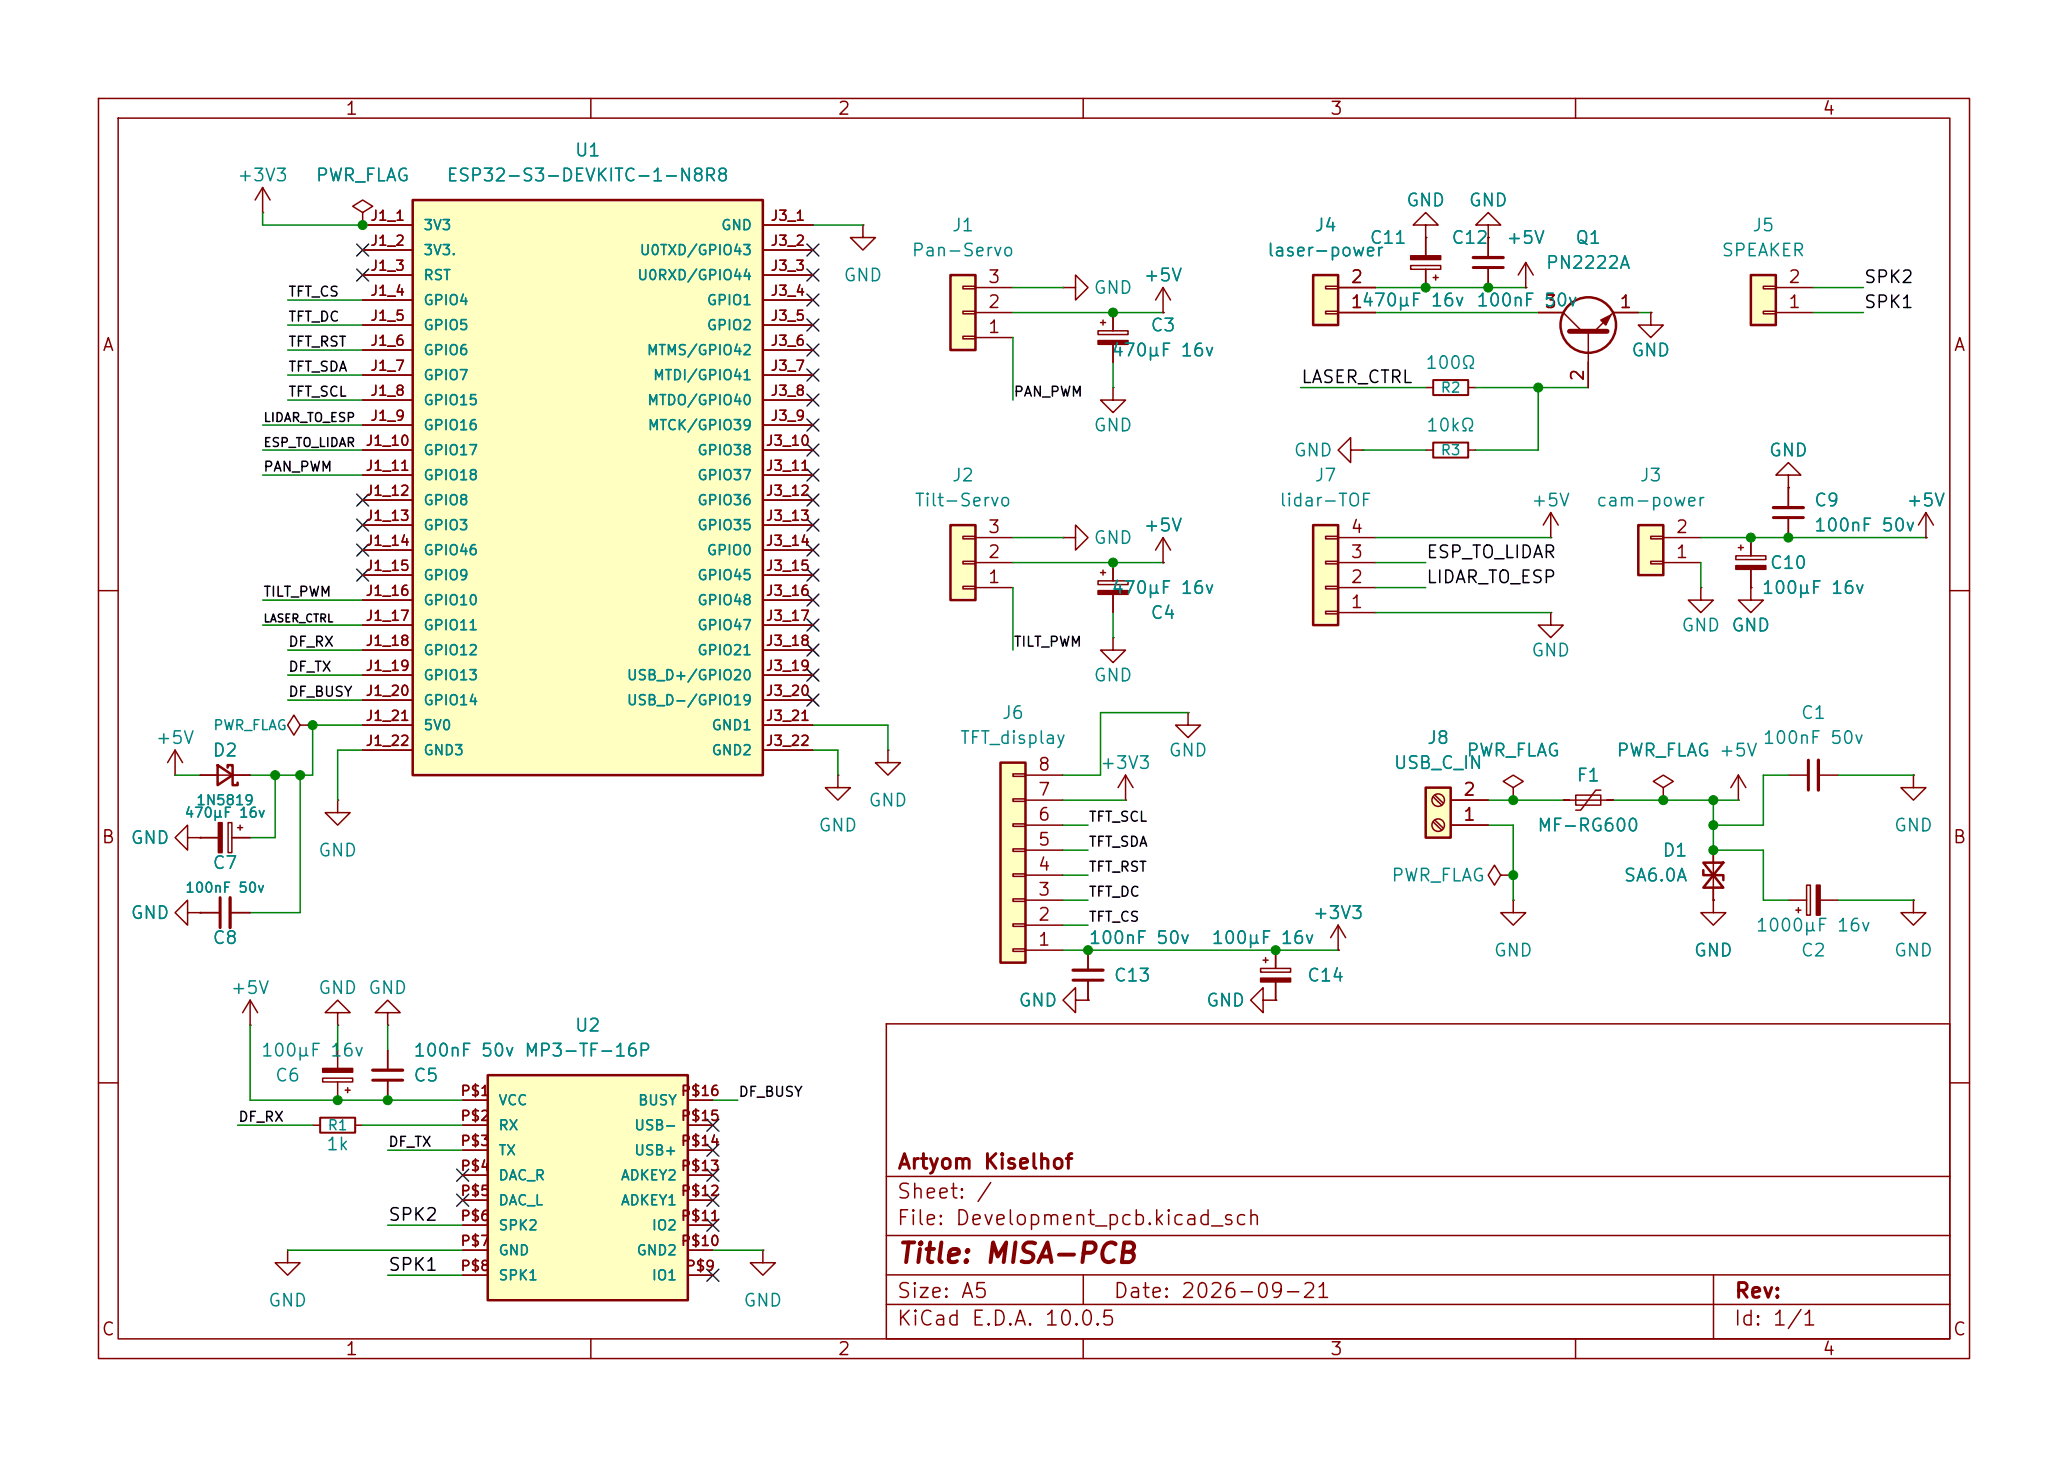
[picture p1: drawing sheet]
<svg xmlns="http://www.w3.org/2000/svg" width="210mm" height="148mm" viewBox="0 0 210 148" stroke-linecap="round" stroke-linejoin="round" font-family="sans-serif">
<g fill="none" stroke="#840000" stroke-width=".15">
<path d="M10 10h190v128h-190zM12 12h186v124h-186zM60 10v2M110 10v2M160 10v2M10 60h2M198 60h2M10 110h2M90 104h108v32h-108zM90 119.5h108M198 110h2M60 136v2"/>
<path d="M90 132.5h108M90 129.5h108M90 125.5h108M110 136v2M110 129.5v3M160 136v2M174 129.5v6.5"/>
</g>
<path d="M41.9 20.3h35.6v58.4h-35.6z" fill="#ffffc2"/>
<path d="M41.9 20.3h35.6v58.4h-35.6z" fill="none" stroke="#840000" stroke-width=".25"/>
<g fill="none" stroke="#840000" stroke-width=".15">
<path d="M36.8 25.4h5.1M36.8 27.9h5.1M36.8 30.5h5.1M36.8 33h5.1M36.8 35.6h5.1M36.8 38.1h5.1M36.8 22.9h5.1M77.5 25.4h5M77.5 27.9h5M77.5 30.5h5M77.5 33h5M77.5 35.6h5"/>
<path d="M77.5 38.1h5M77.5 22.9h5M36.8 40.6h5.1M36.8 43.2h5.1M36.8 45.7h5.1M36.8 48.3h5.1M36.8 50.8h5.1M36.8 53.3h5.1M36.8 55.9h5.1M36.8 58.4h5.1M77.5 40.6h5M77.5 43.2h5"/>
<path d="M77.5 45.7h5M77.5 48.3h5M77.5 50.8h5M77.5 53.3h5M77.5 55.9h5M77.5 58.4h5M172.7 59.7v1.3h1.3l-1.3 1.2-1.3-1.2h1.3M172.7 59.7h.1M36.8 61h5.1M36.8 63.5h5.1M36.8 66h5.1M36.8 68.6h5.1"/>
<path d="M36.8 71.1h5.1M36.8 73.7h5.1M36.8 76.2h5.1M77.5 61h5M77.5 63.5h5M77.5 66h5M77.5 68.6h5M77.5 71.1h5M77.5 73.7h5M77.5 76.2h5"/>
</g>
<path d="M166.4 53.3h2.5v5.1h-2.5z" fill="#ffffc2"/>
<path d="M166.4 53.3h2.5v5.1h-2.5z" fill="none" stroke="#840000" stroke-width=".25"/>
<path d="M167.6 57h1.3v.3h-1.3zM167.6 54.5h1.3v.2h-1.3zM168.9 57.2h3.8M168.9 54.6h3.8" fill="none" stroke="#840000" stroke-width=".15"/>
<path d="M133.3 53.3h2.6v10.2h-2.6z" fill="#ffffc2"/>
<path d="M133.3 53.3h2.6v10.2h-2.6z" fill="none" stroke="#840000" stroke-width=".25"/>
<g fill="none" stroke="#840000" stroke-width=".15">
<path d="M143.3 27h3v.4h-3zM144.8 24.1v1.9M144.8 27.4v1.8M145.5 28.2h.5M145.8 27.9v.5M134.6 59.6h1.3v.2h-1.3zM134.6 57h1.3v.3h-1.3zM134.6 54.5h1.3v.2h-1.3zM135.9 59.7h3.8M135.9 57.2h3.8M135.9 54.6h3.8M176.3 56.5h3v.3h-3z"/>
<path d="M176.5 55.6h.5M176.8 55.4v.5M177.8 54.6v1.9M177.8 57.8v1.9M181.6 49.5v2.1M181.6 52.6v2M195.6 54.6h.1M195.6 52.1l-.8 1.2M195.6 52.1l.7 1.2M195.6 52.1v2.5M134.6 62.1h1.3v.3h-1.3zM135.9 62.2h3.8"/>
<path d="M135.9 96.5h.1M135.9 94l-.8 1.3M135.9 94l.8 1.3M135.9 94v2.5M152.4 88.9l-.6-1-.7 1 .7 1 .6-1h1.3M153.7 88.9h.1M153.7 80l1-.6-1-.7-1 .7 1 .6v1.3M153.7 81.3h.1M181.6 91.4h1.9M182.4 92.5h.5M182.6 92.2v.5M183.5 89.9h.3v3.1h-.3z"/>
<path d="M184.8 91.4h1.9M194.3 91.4v1.3h1.3l-1.3 1.3-1.3-1.3h1.3M194.3 91.4h.1"/>
</g>
<g fill="#840000" stroke="#840000" stroke-width=".15">
<path d="M143.3 26h3v.4h-3z"/>
<path d="M176.3 57.5h3v.3h-3z"/>
<path d="M184.5 89.9h.3v3.1h-.3z"/>
</g>
<path d="M180.1 52.6h3" fill="none" stroke="#840000" stroke-width=".3"/>
<path d="M180.1 51.6h3" fill="none" stroke="#840000" stroke-width=".33"/>
<path d="M144.8 80h2.5v5.1h-2.5z" fill="#ffffc2"/>
<path d="M144.8 80h2.5v5.1h-2.5zM173 87.6l2 2.6h-2l2-2.6zM173 88.4v.5h2v.5" fill="none" stroke="#840000" stroke-width=".25"/>
<g fill="none" stroke="#840000" stroke-width=".15">
<path d="M157.5 54.6h.1M157.5 52.1l-.8 1.2M157.5 52.1l.7 1.2M157.5 52.1v2.5M157.5 62.2v1.3h1.2l-1.2 1.3-1.3-1.3h1.3M157.5 62.2h.1M176.5 78.7l-.7 1.3M176.5 78.7l.8 1.3M176.5 78.7v2.6M181.6 78.7h2M184.7 78.7h2M194.3 78.7v1.3h1.3l-1.3 1.3-1.3-1.3h1.3"/>
<path d="M194.3 78.7h.1M145.5 83.5l.9 .8M145.5 80.9l.9 .9M145.7 83.3l.9 .9M145.7 80.8l.9 .8M147.3 83.8h3.8M147.3 81.3h3.8M153.7 91.4v1.3h1.2l-1.2 1.3-1.3-1.3h1.3M153.7 91.4h.1M168.9 80l1-.6-1-.7-1 .7 1 .6v1.3M168.9 81.3h.1M174 91.4v1.3h1.3l-1.3 1.3-1.3-1.3h1.3"/>
<path d="M174 91.4h.1M174 86.4v5M176.5 81.3h.1M25.4 104.1h.1M25.4 101.6l-.8 1.3M25.4 101.6l.8 1.3M25.4 101.6v2.5M31.7 114.3h.8M32.8 109.5h3v.4h-3zM34.3 102.9h1.3l-1.3-1.3-1.3 1.3h1.3v1.2M34.3 104.1h.1M34.3 106.7v1.8"/>
<path d="M34.3 109.9v1.9M35.1 110.7h.5M35.3 110.5v.5M36.1 114.3h.7M77.5 127v1.3h1.2l-1.2 1.2-1.3-1.2h1.3M77.5 127h.1"/>
<circle cx="146" cy="81.3" r=".63"/>
<circle cx="146" cy="83.8" r=".63"/>
</g>
<path d="M32.5 113.5h3.6v1.6h-3.6z" fill="none" stroke="#840000" stroke-width=".2"/>
<path d="M183.6 77.2v3.1" fill="none" stroke="#840000" stroke-width=".3"/>
<path d="M184.7 77.2v3.1" fill="none" stroke="#840000" stroke-width=".33"/>
<path d="M32.8 108.5h3v.4h-3z" fill="#840000" stroke="#840000" stroke-width=".15"/>
<path d="M101.6 77.5h2.5v20.3h-2.5z" fill="#ffffc2"/>
<path d="M101.6 77.5h2.5v20.3h-2.5z" fill="none" stroke="#840000" stroke-width=".25"/>
<g fill="none" stroke="#840000" stroke-width=".15">
<path d="M102.9 78.6h1.2v.3h-1.2zM104.1 78.7h3.8M102.9 96.4h1.2v.2h-1.2zM102.9 93.9h1.2v.2h-1.2zM102.9 91.3h1.2v.3h-1.2zM102.9 88.8h1.2v.2h-1.2zM102.9 86.2h1.2v.3h-1.2zM102.9 83.7h1.2v.2h-1.2zM102.9 81.2h1.2v.2h-1.2zM104.1 96.5h3.8M104.1 94h3.8M104.1 91.4h3.8"/>
<path d="M104.1 88.9h3.8M104.1 86.4h3.8M104.1 83.8h3.8M104.1 81.3h3.8M110.5 96.5v2.1M110.5 99.6v2M128 98.4h3.1v.4h-3.1zM128.3 97.5h.5M128.5 97.3v.5M129.5 96.5v1.9M129.5 99.7v1.9M39.4 102.9h1.2l-1.2-1.3-1.3 1.3h1.3v1.2"/>
<path d="M39.4 104.1h.1M39.4 106.7v2M39.4 109.7v2.1M109.2 101.6v1.3l-1.3-1.3 1.3-1.3v1.3h1.3M110.5 101.6h.1M128.3 101.6v1.3l-1.3-1.3 1.3-1.3v1.3h1.2M129.5 101.6h.1M29.2 127v1.3h1.3l-1.3 1.2-1.3-1.2h1.3M29.2 127h.1"/>
</g>
<path d="M109 99.6h3M37.8 109.7h3.1" fill="none" stroke="#840000" stroke-width=".3"/>
<path d="M109 98.6h3M37.8 108.7h3.1" fill="none" stroke="#840000" stroke-width=".33"/>
<path d="M128 99.4h3.1v.3h-3.1z" fill="#840000" stroke="#840000" stroke-width=".15"/>
<path d="M49.5 109.2h20.3v22.9h-20.3z" fill="#ffffc2"/>
<path d="M22.1 77.7l1.5 1-1.5 1.1zM23.1 78v-.3h.5v2.1h.5v-.3M49.5 109.2h20.3v22.9h-20.3z" fill="none" stroke="#840000" stroke-width=".25"/>
<g fill="none" stroke="#840000" stroke-width=".15">
<path d="M17.8 78.7h.1M17.8 76.2l-.8 1.3M17.8 76.2l.7 1.3M17.8 76.2v2.5M20.3 78.7h5.1M30.5 73.7l-.7-1.1-.6 1.1 .6 1 .7-1h1.2M31.7 73.7h.1M85.1 78.7v1.3h1.3l-1.3 1.3-1.3-1.3h1.3M85.1 78.7h.1M90.2 76.2v1.3h1.2l-1.2 1.2-1.3-1.2h1.3M90.2 76.2h.1M114.3 78.7l.8 1.3"/>
<path d="M114.3 78.7l-.8 1.3M114.3 78.7v2.6M120.6 72.4v1.3h-1.2l1.2 1.2 1.3-1.2h-1.3M120.6 72.4h.1M19 85.1v-1.3l-1.2 1.3 1.2 1.3v-1.3h1.3M19 92.7v-1.3l-1.2 1.3 1.2 1.3v-1.3h1.3M20.3 85.1h.1M20.3 92.7h.1M20.3 92.7h2.1M20.3 85.1h1.9M23.2 83.6h.3v3h-.3zM23.4 92.7h2"/>
<path d="M23.5 85.1h1.9M24.1 84.1h.5M24.4 83.8v.5M34.3 81.3v1.3h1.3l-1.3 1.2-1.3-1.2h1.3M34.3 81.3h.1M114.3 81.3h.1M47 114.3h2.5M47 116.8h2.5M47 119.4h2.5M47 111.8h2.5M69.8 114.3h2.6M69.8 116.8h2.6"/>
<path d="M69.8 119.4h2.6M69.8 111.8h2.6M47 121.9h2.5M47 124.5h2.5M47 129.5h2.5M47 127h2.5M69.8 121.9h2.6M69.8 124.5h2.6M69.8 129.5h2.6M69.8 127h2.6"/>
</g>
<path d="M22.4 91.2v3" fill="none" stroke="#840000" stroke-width=".3"/>
<path d="M23.4 91.2v3" fill="none" stroke="#840000" stroke-width=".33"/>
<path d="M22.2 83.6h.4v3h-.4z" fill="#840000" stroke="#840000" stroke-width=".15"/>
<path d="M96.5 27.9h2.6v7.7h-2.6z" fill="#ffffc2"/>
<path d="M96.5 27.9h2.6v7.7h-2.6z" fill="none" stroke="#840000" stroke-width=".25"/>
<g fill="none" stroke="#840000" stroke-width=".15">
<path d="M26.7 19.1l-.8 1.2M26.7 19.1l.7 1.2M26.7 19.1v2.5M26.7 21.6h.1M36.8 21.6l1-.6-1-.7-1 .7 1 .6v1.3M36.8 22.9h.1M97.8 34.2h1.3v.2h-1.3zM97.8 31.6h1.3v.3h-1.3zM97.8 29.1h1.3v.2h-1.3zM99.1 34.3h3.8M99.1 31.8h3.8M99.1 29.2h3.8"/>
<path d="M107.9 29.2h1.3v-1.3l1.3 1.3-1.3 1.3v-1.3M107.9 29.2h.1M113 39.4v1.2h1.3l-1.3 1.3-1.2-1.3h1.2M113 39.4h.1M144.8 22.9h1.2l-1.2-1.3-1.3 1.3h1.3v1.2M144.8 24.1h.1M151.1 22.9h1.3l-1.3-1.3-1.2 1.3h1.2v1.2M151.1 24.1h.1M151.1 24.1v2.1M151.1 27.2v2M154.9 29.2h.1M154.9 26.7l-.7 1.2"/>
<path d="M154.9 26.7l.8 1.2M154.9 26.7v2.5M107.9 54.6h1.3v-1.3l1.3 1.3-1.3 1.3v-1.3M107.9 54.6h.1M177.8 59.7v1.3h1.3l-1.3 1.2-1.3-1.2h1.3M177.8 59.7h.1M181.6 48.3h1.3l-1.3-1.3-1.3 1.3h1.3v1.2M181.6 49.5h.1M158.7 81.3h5.1M160 80.8h2.6v1h-2.6zM162.6 80.3h-.5l-1.6 2h-.5"/>
</g>
<path d="M149.6 27.2h3.1" fill="none" stroke="#840000" stroke-width=".3"/>
<path d="M149.6 26.2h3.1" fill="none" stroke="#840000" stroke-width=".33"/>
<path d="M177.8 27.9h2.5v5.1h-2.5z" fill="#ffffc2"/>
<g fill="none" stroke="#840000" stroke-width=".25">
<path d="M177.8 27.9h2.5v5.1h-2.5z"/>
<circle cx="161.3" cy="33" r="2.82"/>
</g>
<path d="M87.6 22.9v1.2h1.3l-1.3 1.3-1.2-1.3h1.2M87.6 22.9h.1M156.2 31.8h2.5l2 1.9M161.3 33.7v5.7M166.4 31.8h-2.6l-1.9 1.9M167.6 31.8v1.2h1.3l-1.3 1.3-1.2-1.3h1.2M167.6 31.8h.1M179.1 31.6h1.2v.3h-1.2zM179.1 29.1h1.2v.2h-1.2zM180.3 31.8h3.8M180.3 29.2h3.8" fill="none" stroke="#840000" stroke-width=".15"/>
<path d="M159.4 33.7h3.8" fill="none" stroke="#840000" stroke-width=".51"/>
<path d="M162.6 32.5l1-.5-.5 1z" fill="#840000" stroke="#840000" stroke-width=".15"/>
<path d="M96.5 53.3h2.6v7.7h-2.6z" fill="#ffffc2"/>
<path d="M96.5 53.3h2.6v7.7h-2.6z" fill="none" stroke="#840000" stroke-width=".25"/>
<g fill="none" stroke="#840000" stroke-width=".15">
<path d="M111.5 33.6h3.1v.4h-3.1zM111.8 32.8h.5M112 32.5v.5M113 31.8v1.8M113 35v1.8M118.1 31.8h.1M118.1 29.2v2.6M118.1 29.2l-.8 1.3M118.1 29.2l.8 1.3M97.8 59.6h1.3v.2h-1.3zM97.8 57h1.3v.3h-1.3zM97.8 54.5h1.3v.2h-1.3z"/>
<path d="M99.1 59.7h3.8M99.1 57.2h3.8M99.1 54.6h3.8M111.5 59h3.1v.4h-3.1zM111.8 58.2h.5M112 57.9v.5M113 57.2v1.8M118.1 57.2h.1M118.1 54.6l-.8 1.3M118.1 54.6l.8 1.3M118.1 54.6v2.6M113 60.4v1.8"/>
</g>
<g fill="#840000" stroke="#840000" stroke-width=".15">
<path d="M111.5 34.6h3.1v.4h-3.1z"/>
<path d="M111.5 60h3.1v.4h-3.1z"/>
</g>
<path d="M133.3 27.9h2.6v5.1h-2.6z" fill="#ffffc2"/>
<path d="M133.3 27.9h2.6v5.1h-2.6z" fill="none" stroke="#840000" stroke-width=".25"/>
<g fill="none" stroke="#840000" stroke-width=".15">
<path d="M36.8 22.9h.1M36.8 25.4h5.1M36.8 27.9h5.1M36.8 30.5h5.1M36.8 33h5.1M36.8 35.6h5.1M36.8 38.1h5.1M36.8 22.9h5.1M77.5 25.4h5M77.5 27.9h5M77.5 30.5h5M77.5 33h5"/>
<path d="M77.5 35.6h5M77.5 38.1h5M77.5 22.9h5M113 31.8v1.8M113 35v1.8M118.1 31.8h.1M134.6 31.6h1.3v.3h-1.3zM134.6 29.1h1.3v.2h-1.3zM135.9 31.8h3.8M135.9 29.2h3.8M144.8 24.1h.1M144.8 39.4h.7"/>
<path d="M144.8 24.1v1.9M144.8 27.4v1.8M149.1 39.4h.8M151.1 24.1h.1M151.1 24.1v2.1M151.1 27.2v2M154.9 29.2h.1M156.2 31.8h2.5M161.3 36.8v2.6M163.8 31.8h2.6M167.6 31.8h.1M36.8 45.7h5.1"/>
<path d="M36.8 40.6h5.1M36.8 43.2h5.1M36.8 48.3h5.1M36.8 50.8h5.1M36.8 53.3h5.1M36.8 55.9h5.1M36.8 58.4h5.1M77.5 45.7h5M77.5 40.6h5M77.5 43.2h5M77.5 48.3h5M77.5 50.8h5"/>
<path d="M77.5 53.3h5M77.5 55.9h5M77.5 58.4h5M113 57.2v1.8M118.1 57.2h.1M137.2 45.7v1.3l-1.3-1.3 1.3-1.2v1.2h1.2M138.4 45.7h.1M144.8 45.7h.7M149.1 45.7h.8M177.8 59.7h.1M177.8 54.6v1.9M177.8 57.8v1.9"/>
<path d="M181.6 49.5h.1M181.6 49.5v2.1M181.6 52.6v2M195.6 54.6h.1M20.3 78.7h1.8M23.6 78.7h1.8M36.8 61h5.1M36.8 63.5h5.1M36.8 66h5.1M36.8 68.6h5.1M36.8 71.1h5.1M36.8 73.7h5.1"/>
<path d="M36.8 76.2h5.1M77.5 61h5M77.5 63.5h5M77.5 66h5M77.5 68.6h5M77.5 71.1h5M77.5 73.7h5M77.5 76.2h5M113 64.8v1.2h1.3l-1.3 1.3-1.2-1.3h1.2M113 64.8h.1M113 60.4v1.8M20.3 92.7h.1"/>
<path d="M20.3 85.1h.1M20.3 85.1h1.9M20.3 92.7h2.1M23.4 92.7h2M23.5 85.1h1.9M110.5 96.5v2.1M110.5 99.6v2M129.5 96.5v1.9M129.5 99.7v1.9M135.9 96.5h.1M147.3 83.8h3.8M147.3 81.3h3.8"/>
<path d="M153.7 81.3h.1M158.7 81.3h.7M163.2 81.3h.6M168.9 81.3h.1M174 91.4h.1M174 86.4v1.2M174 90.2v1.2M39.4 106.7v2M39.4 109.7v2.1M47 114.3h2.5M47 116.8h2.5M47 119.4h2.5"/>
<path d="M47 111.8h2.5M69.8 114.3h2.6M69.8 116.8h2.6M69.8 119.4h2.6M69.8 111.8h2.6M110.5 101.6h.1M129.5 101.6h.1M47 121.9h2.5M47 124.5h2.5M47 129.5h2.5M47 127h2.5M69.8 121.9h2.6"/>
<path d="M69.8 124.5h2.6M69.8 129.5h2.6M69.8 127h2.6"/>
</g>
<path d="M145.5 38.6h3.6v1.5h-3.6zM145.5 45h3.6v1.5h-3.6z" fill="none" stroke="#840000" stroke-width=".2"/>
<g fill="none" stroke="#008400" stroke-width=".15">
<path d="M26.7 21.6v1.3h10.1M29.2 30.5h7.6M29.2 35.6h7.6M29.2 33h7.6M29.2 38.1h7.6M82.5 22.9h5.1M102.9 34.3v6.3M102.9 31.8h15.2M102.9 29.2h5M113 36.8v2.6M132.1 39.4h12.7M139.7 31.8h16.5"/>
<path d="M139.7 29.2h15.2M149.9 39.4h11.4M156.2 39.4v6.3h-6.3M166.4 31.8h1.2M184.1 31.8h5.1M184.1 29.2h5.1M26.7 48.3h10.1M26.7 43.2h10.1M26.7 45.7h10.1M29.2 40.6h7.6M102.9 54.6h5M102.9 57.2h15.2"/>
<path d="M102.9 59.7v6.3M138.4 45.7h6.4M139.7 54.6h17.8M139.7 57.2h5.1M139.7 59.7h5.1M172.7 57.2v2.5M172.7 54.6h22.9M17.8 78.7h2.5M26.7 63.5h10.1M26.7 61h10.1M27.9 78.7v6.4h-2.5M29.2 66h7.6"/>
<path d="M29.2 71.1h7.6M29.2 68.6h7.6M30.5 78.7v14h-5.1M36.8 73.7h-5.1v5h-6.3M36.8 76.2h-2.5v5.1M82.5 73.7h7.7v2.5M82.5 76.2h2.6v2.5M113 62.2v2.6M120.6 72.4h-8.8v6.3h-3.9M139.7 62.2h17.8M181.6 78.7h-2.5v5.1h-5.1M186.7 78.7h7.6"/>
<path d="M107.9 81.3h6.4M107.9 91.4h2.6M107.9 83.8h2.6M107.9 86.4h2.6M107.9 88.9h2.6M107.9 96.5h28M107.9 94h2.6M151.1 83.8h2.6v7.6M151.1 81.3h7.6M163.8 81.3h12.7M174 81.3v5.1h5.1v5h2.5M186.7 91.4h7.6"/>
<path d="M24.1 114.3h7.6M25.4 104.1v7.7h21.6M34.3 104.1v2.6M36.8 114.3h10.2M39.4 116.8h7.6M39.4 104.1v2.6M72.4 111.8h2.5M29.2 127h17.8M39.4 129.5h7.6M39.4 124.5h7.6M72.4 127h5.1"/>
</g>
<g fill="none" stroke="#000084" stroke-width=".15">
<path d="M36.2 24.8l1.2 1.2M36.2 27.3l1.2 1.2M37.4 24.8l-1.2 1.2M37.4 27.3l-1.2 1.2M81.9 24.8l1.3 1.2M81.9 35l1.3 1.2M81.9 27.3l1.3 1.2M81.9 29.9l1.3 1.2M81.9 37.5l1.3 1.2M81.9 32.4l1.3 1.2M83.2 24.8l-1.3 1.2M83.2 35l-1.3 1.2"/>
<path d="M83.2 27.3l-1.3 1.2M83.2 29.9l-1.3 1.2M83.2 37.5l-1.3 1.2M83.2 32.4l-1.3 1.2M36.2 50.2l1.2 1.2M36.2 55.3l1.2 1.2M36.2 57.8l1.2 1.2M36.2 52.7l1.2 1.2M37.4 50.2l-1.2 1.2M37.4 55.3l-1.2 1.2M37.4 57.8l-1.2 1.2M37.4 52.7l-1.2 1.2"/>
<path d="M81.9 57.8l1.3 1.2M81.9 40l1.3 1.2M81.9 42.6l1.3 1.2M81.9 50.2l1.3 1.2M81.9 52.7l1.3 1.2M81.9 55.3l1.3 1.2M81.9 45.1l1.3 1.2M81.9 47.7l1.3 1.2M83.2 57.8l-1.3 1.2M83.2 40l-1.3 1.2M83.2 42.6l-1.3 1.2M83.2 50.2l-1.3 1.2"/>
<path d="M83.2 52.7l-1.3 1.2M83.2 55.3l-1.3 1.2M83.2 45.1l-1.3 1.2M83.2 47.7l-1.3 1.2M81.9 62.9l1.3 1.2M81.9 60.4l1.3 1.2M81.9 68l1.3 1.2M81.9 70.5l1.3 1.2M81.9 65.4l1.3 1.2M83.2 62.9l-1.3 1.2M83.2 60.4l-1.3 1.2M83.2 68l-1.3 1.2"/>
<path d="M83.2 70.5l-1.3 1.2M83.2 65.4l-1.3 1.2M46.4 118.8l1.2 1.2M47.6 118.8l-1.2 1.2M71.8 118.8l1.2 1.2M71.8 113.7l1.2 1.2M71.8 116.2l1.2 1.2M73 118.8l-1.2 1.2M73 113.7l-1.2 1.2M73 116.2l-1.2 1.2M46.4 121.3l1.2 1.2M47.6 121.3l-1.2 1.2"/>
<path d="M71.8 121.3l1.2 1.2M71.8 123.9l1.2 1.2M71.8 128.9l1.2 1.2M73 121.3l-1.2 1.2M73 123.9l-1.2 1.2M73 128.9l-1.2 1.2"/>
</g>
<g fill="#008400" stroke="#008400" stroke-width=".1">
<circle cx="181.6" cy="54.6" r=".46"/>
<circle cx="177.8" cy="54.6" r=".46"/>
<circle cx="174" cy="86.4" r=".46"/>
<circle cx="174" cy="81.3" r=".46"/>
<circle cx="168.9" cy="81.3" r=".46"/>
<circle cx="174" cy="83.8" r=".46"/>
<circle cx="110.5" cy="96.5" r=".46"/>
<circle cx="129.5" cy="96.5" r=".46"/>
<circle cx="156.2" cy="39.4" r=".46"/>
<circle cx="151.1" cy="29.2" r=".46"/>
<circle cx="144.8" cy="29.2" r=".46"/>
<circle cx="36.8" cy="22.9" r=".46"/>
<circle cx="113" cy="57.2" r=".46"/>
<circle cx="113" cy="31.8" r=".46"/>
<circle cx="27.9" cy="78.7" r=".46"/>
<circle cx="31.7" cy="73.7" r=".46"/>
<circle cx="30.5" cy="78.7" r=".46"/>
<circle cx="39.4" cy="111.8" r=".46"/>
<circle cx="34.3" cy="111.8" r=".46"/>
<circle cx="153.7" cy="81.3" r=".46"/>
<circle cx="153.7" cy="88.9" r=".46"/>
</g>
<text font-size="2" fill="#840000" x="91" y="128.8">Title: MISA-PCB</text>
<g font-size="1.5" fill="#840000">
<text x="91.1" y="119.1">Artyom Kiselhof</text>
<text x="91" y="124.8">File: Development_pcb.kicad_sch</text>
<text x="91" y="122.1">Sheet: /</text>
<text x="91" y="135">KiCad E.D.A. 10.0.5</text>
<text x="91" y="132.2">Size: A5</text>
<text x="113" y="132.2">Date: 2026-09-21</text>
<text x="176" y="135">Id: 1/1</text>
<text x="176.1" y="132.2">Rev:</text>
</g>
<g font-size="1.3" fill="#840000">
<text x="35" y="12">1</text>
<text x="85" y="12">2</text>
<text x="135" y="12">3</text>
<text x="185" y="12">4</text>
<text x="100.2" y="29.1">3</text>
<text x="137.1" y="29.1">2</text>
<text x="181.5" y="29.1">2</text>
<text x="10.3" y="36">A</text>
<text x="100.2" y="34.2">1</text>
<text x="100.2" y="31.6">2</text>
<text x="137.1" y="31.6">1470µF 16v</text>
<text x="156.7" y="31.6">3</text>
<text x="164.4" y="31.6">1</text>
<text x="181.5" y="31.6">1</text>
<text x="198.3" y="36">A</text>
<text x="161.2" y="38.8" transform="rotate(-90 161.2 38.8)">2</text>
<text x="100.2" y="59.6">1</text>
<text x="100.2" y="57">2</text>
<text x="100.2" y="54.5">3</text>
<text x="137.1" y="59.6">2</text>
<text x="137.1" y="57">3</text>
<text x="137.1" y="54.5">4</text>
<text x="170.1" y="57">1</text>
<text x="170.1" y="54.5">2</text>
<text x="137.1" y="62.1">1</text>
<text x="105.3" y="83.7">6</text>
<text x="105.3" y="81.1">7</text>
<text x="105.3" y="78.6">8</text>
<text x="148.5" y="83.7">1</text>
<text x="148.5" y="81.1">2</text>
<text x="10.2" y="86">B</text>
<text x="105.3" y="88.8">4</text>
<text x="105.3" y="86.2">5</text>
<text x="198.2" y="86">B</text>
<text x="105.3" y="93.8">2</text>
<text x="105.3" y="91.3">3</text>
<text x="105.3" y="96.4">1</text>
<text x="10.2" y="136">C</text>
<text x="35" y="138">1</text>
<text x="85" y="138">2</text>
<text x="135" y="138">3</text>
<text x="185" y="138">4</text>
<text x="198.2" y="136">C</text>
</g>
<g font-size="1.3" fill="#008484">
<text x="58.3" y="16.2">U1</text>
<text x="24" y="18.7">+3V3</text>
<text x="32" y="18.7">PWR_FLAG</text>
<text x="45.3" y="18.7">ESP32-S3-DEVKITC-1-N8R8</text>
<text x="96.6" y="23.8">J1</text>
<text x="133.4" y="23.8">J4</text>
<text x="142.7" y="21.3">GND</text>
<text x="149.1" y="21.3">GND</text>
<text x="177.9" y="23.8">J5</text>
<text x="85.6" y="28.9">GND</text>
<text x="92.5" y="26.4">Pan-Servo</text>
<text x="116" y="28.9">+5V</text>
<text x="128.6" y="26.4">laser-power</text>
<text x="139" y="25.1">C11</text>
<text x="147.3" y="25.1">C12</text>
<text x="152.9" y="25.1">+5V</text>
<text x="156.9" y="27.6">PN2222A</text>
<text x="159.9" y="25.1">Q1</text>
<text x="174.7" y="26.4">SPEAKER</text>
<text x="111" y="30.2">GND</text>
<text x="116.7" y="34">C3</text>
<text x="149.8" y="31.4">100nF 50v</text>
<text x="112.8" y="36.5">470µF 16v</text>
<text x="144.7" y="37.8">100Ω</text>
<text x="165.6" y="36.5">GND</text>
<text x="111" y="44.1">GND</text>
<text x="131.3" y="46.7">GND</text>
<text x="144.7" y="44.1">10kΩ</text>
<text x="179.5" y="46.7">GND</text>
<text x="92.8" y="51.8">Tilt-Servo</text>
<text x="96.6" y="49.2">J2</text>
<text x="129.8" y="51.8">lidar-TOF</text>
<text x="133.4" y="49.2">J7</text>
<text x="155.4" y="51.8">+5V</text>
<text x="162" y="51.8">cam-power</text>
<text x="166.4" y="49.2">J3</text>
<text x="184.1" y="51.8">C9</text>
<text x="193.5" y="51.8">+5V</text>
<text x="111" y="55.6">GND</text>
<text x="116" y="54.3">+5V</text>
<text x="179.6" y="58.1">C10</text>
<text x="184.1" y="54.3">100nF 50v</text>
<text x="112.8" y="60.7">470µF 16v</text>
<text x="116.7" y="63.2">C4</text>
<text x="170.7" y="64.5">GND</text>
<text x="175.7" y="64.5">GND</text>
<text x="178.8" y="60.7">100µF 16v</text>
<text x="111" y="69.5">GND</text>
<text x="155.4" y="67">GND</text>
<text x="15.7" y="75.9">+5V</text>
<text x="21.5" y="77.2">D2</text>
<text x="97.4" y="75.9">TFT_display</text>
<text x="101.7" y="73.4">J6</text>
<text x="118.6" y="77.2">GND</text>
<text x="144.8" y="75.9">J8</text>
<text x="148.8" y="77.2">PWR_FLAG</text>
<text x="164.1" y="77.2">PWR_FLAG +5V</text>
<text x="164.1" y="77.2">PWR_FLAG</text>
<text x="178.9" y="75.9">100nF 50v</text>
<text x="182.8" y="73.4">C1</text>
<text x="88.1" y="82.2">GND</text>
<text x="111.6" y="78.4">+3V3</text>
<text x="141.4" y="78.4">USB_C_IN</text>
<text x="160" y="79.7">F1</text>
<text x="13.2" y="86.1">GND</text>
<text x="21.5" y="88.6">C7</text>
<text x="32.2" y="87.3">GND</text>
<text x="83" y="84.8">GND</text>
<text x="141.2" y="89.9">PWR_FLAG</text>
<text x="156" y="84.8">MF-RG600</text>
<text x="164.8" y="89.9">SA6.0A</text>
<text x="168.7" y="87.3">D1</text>
<text x="192.2" y="84.8">GND</text>
<text x="13.2" y="93.7">GND</text>
<text x="133.2" y="93.7">+3V3</text>
<text x="178.2" y="94.9">1000µF 16v</text>
<text x="21.5" y="96.2">C8</text>
<text x="23.3" y="101.3">+5V</text>
<text x="32.2" y="101.3">GND</text>
<text x="37.3" y="101.3">GND</text>
<text x="110.5" y="96.2">100nF 50v</text>
<text x="113" y="100">C13</text>
<text x="122.9" y="96.2">100µF 16v</text>
<text x="132.6" y="100">C14</text>
<text x="151.6" y="97.5">GND</text>
<text x="171.9" y="97.5">GND</text>
<text x="182.8" y="97.5">C2</text>
<text x="192.2" y="97.5">GND</text>
<text x="26.4" y="107.6">100µF 16v</text>
<text x="41.9" y="107.6">100nF 50v MP3-TF-16P</text>
<text x="58.3" y="105.1">U2</text>
<text x="103.3" y="102.6">GND</text>
<text x="122.4" y="102.6">GND</text>
<text x="27.8" y="110.2">C6</text>
<text x="41.9" y="110.2">C5</text>
<text x="33" y="117.2">1k</text>
<text x="27.1" y="133">GND</text>
<text x="75.4" y="133">GND</text>
</g>
<g font-size="1.3">
<text x="189.2" y="29.1">SPK2</text>
<text x="189.2" y="31.6">SPK1</text>
<text x="132.1" y="39.2">LASER_CTRL</text>
<text x="144.8" y="59.6">LIDAR_TO_ESP</text>
<text x="144.8" y="57">ESP_TO_LIDAR</text>
<text x="39.3" y="124.3">SPK2</text>
<text x="39.3" y="129.4">SPK1</text>
</g>
<g font-size="1" fill="#840000">
<text x="37.5" y="22.7">J1_1</text>
<text x="78.2" y="22.7">J3_1</text>
<text x="37.5" y="25.2">J1_2</text>
<text x="37.5" y="27.8">J1_3</text>
<text x="78.2" y="25.2">J3_2</text>
<text x="78.2" y="27.8">J3_3</text>
<text x="37.5" y="30.3">J1_4</text>
<text x="37.5" y="32.8">J1_5</text>
<text x="37.5" y="35.4">J1_6</text>
<text x="78.2" y="30.3">J3_4</text>
<text x="78.2" y="32.8">J3_5</text>
<text x="78.2" y="35.4">J3_6</text>
<text x="37.5" y="37.9">J1_7</text>
<text x="37.5" y="40.5">J1_8</text>
<text x="78.2" y="37.9">J3_7</text>
<text x="78.2" y="40.5">J3_8</text>
<text x="37" y="45.5">J1_10</text>
<text x="37.5" y="43">J1_9</text>
<text x="77.7" y="45.5">J3_10</text>
<text x="78.2" y="43">J3_9</text>
<text x="37" y="48.1">J1_11</text>
<text x="37" y="50.6">J1_12</text>
<text x="37" y="53.2">J1_13</text>
<text x="77.7" y="48.1">J3_11</text>
<text x="77.7" y="50.6">J3_12</text>
<text x="77.7" y="53.2">J3_13</text>
<text x="37" y="55.7">J1_14</text>
<text x="37" y="58.2">J1_15</text>
<text x="77.7" y="55.7">J3_14</text>
<text x="77.7" y="58.2">J3_15</text>
<text x="37" y="60.8">J1_16</text>
<text x="37" y="63.3">J1_17</text>
<text x="37" y="65.9">J1_18</text>
<text x="77.7" y="60.8">J3_16</text>
<text x="77.7" y="63.3">J3_17</text>
<text x="77.7" y="65.9">J3_18</text>
<text x="37" y="68.4">J1_19</text>
<text x="37" y="70.9">J1_20</text>
<text x="77.7" y="68.4">J3_19</text>
<text x="77.7" y="70.9">J3_20</text>
<text x="37" y="73.5">J1_21</text>
<text x="37" y="76">J1_22</text>
<text x="77.7" y="73.5">J3_21</text>
<text x="77.7" y="76">J3_22</text>
<text x="46.7" y="111.6">P$1</text>
<text x="69.1" y="111.6">P$16</text>
<text x="46.7" y="114.1">P$2</text>
<text x="46.7" y="116.7">P$3</text>
<text x="46.7" y="119.2">P$4</text>
<text x="69.1" y="119.2">P$13</text>
<text x="69.1" y="116.7">P$14</text>
<text x="69.1" y="114.1">P$15</text>
<text x="46.7" y="121.7">P$5</text>
<text x="46.7" y="124.3">P$6</text>
<text x="69.1" y="124.3">P$11</text>
<text x="69.1" y="121.7">P$12</text>
<text x="46.7" y="129.4">P$8</text>
<text x="46.7" y="126.8">P$7</text>
<text x="69.1" y="126.8">P$10</text>
<text x="69.5" y="129.4">P$9</text>
</g>
<g font-size="1" fill="#008484">
<text x="42.9" y="23.6">3V3</text>
<text x="73.2" y="23.6">GND</text>
<text x="42.9" y="26.2">3V3.</text>
<text x="42.9" y="28.7">RST</text>
<text x="64.6" y="28.7">U0RXD/GPIO44</text>
<text x="64.9" y="26.2">U0TXD/GPIO43</text>
<text x="42.9" y="31.2">GPIO4</text>
<text x="42.9" y="33.8">GPIO5</text>
<text x="71.7" y="31.2">GPIO1</text>
<text x="71.7" y="33.8">GPIO2</text>
<text x="42.9" y="36.3">GPIO6</text>
<text x="42.9" y="38.9">GPIO7</text>
<text x="42.9" y="41.4">GPIO15</text>
<text x="65.6" y="36.3">MTMS/GPIO42</text>
<text x="65.7" y="41.4">MTDO/GPIO40</text>
<text x="66.2" y="38.9">MTDI/GPIO41</text>
<text x="146.2" y="40.1">R2</text>
<text x="42.9" y="43.9">GPIO16</text>
<text x="42.9" y="46.5">GPIO17</text>
<text x="65.7" y="43.9">MTCK/GPIO39</text>
<text x="70.7" y="46.5">GPIO38</text>
<text x="146.2" y="46.5">R3</text>
<text x="42.9" y="49">GPIO18</text>
<text x="42.9" y="51.6">GPIO8</text>
<text x="70.7" y="49">GPIO37</text>
<text x="70.7" y="51.6">GPIO36</text>
<text x="42.9" y="54.1">GPIO3</text>
<text x="42.9" y="56.6">GPIO46</text>
<text x="42.9" y="59.2">GPIO9</text>
<text x="70.7" y="54.1">GPIO35</text>
<text x="70.7" y="59.2">GPIO45</text>
<text x="71.7" y="56.6">GPIO0</text>
<text x="42.9" y="61.7">GPIO10</text>
<text x="42.9" y="64.3">GPIO11</text>
<text x="70.7" y="61.7">GPIO48</text>
<text x="70.7" y="64.3">GPIO47</text>
<text x="42.9" y="66.8">GPIO12</text>
<text x="42.9" y="69.3">GPIO13</text>
<text x="42.9" y="71.9">GPIO14</text>
<text x="63.6" y="69.3">USB_D+/GPIO20</text>
<text x="63.6" y="71.9">USB_D-/GPIO19</text>
<text x="70.7" y="66.8">GPIO21</text>
<text x="21.6" y="74.4">PWR_FLAG</text>
<text x="42.9" y="74.4">5V0</text>
<text x="42.9" y="77">GND3</text>
<text x="72.2" y="74.4">GND1</text>
<text x="72.2" y="77">GND2</text>
<text x="18.7" y="83.3">470µF 16v</text>
<text x="19.9" y="82">1N5819</text>
<text x="18.7" y="90.9">100nF 50v</text>
<text x="50.5" y="112.5">VCC</text>
<text x="64.7" y="112.5">BUSY</text>
<text x="33.2" y="115.1">R1</text>
<text x="50.5" y="115.1">RX</text>
<text x="50.5" y="117.6">TX</text>
<text x="64.3" y="117.6">USB+</text>
<text x="64.3" y="115.1">USB-</text>
<text x="50.5" y="120.1">DAC_R</text>
<text x="50.5" y="122.7">DAC_L</text>
<text x="50.5" y="125.2">SPK2</text>
<text x="63" y="122.7">ADKEY1</text>
<text x="63" y="120.1">ADKEY2</text>
<text x="66.1" y="125.2">IO2</text>
<text x="50.5" y="130.3">SPK1</text>
<text x="50.5" y="127.8">GND</text>
<text x="64.6" y="127.8">GND2</text>
<text x="66.1" y="130.3">IO1</text>
</g>
<g font-size="1">
<text x="29.2" y="35.5">TFT_RST</text>
<text x="29.2" y="30.4">TFT_CS</text>
<text x="29.2" y="32.9">TFT_DC</text>
<text x="29.2" y="38">TFT_SDA</text>
<text x="29.2" y="40.5">TFT_SCL</text>
<text x="102.9" y="40.5">PAN_PWM</text>
<text x="26.7" y="48.2">PAN_PWM</text>
<text x="26.7" y="60.9">TILT_PWM</text>
<text x="29.2" y="65.9">DF_RX</text>
<text x="102.9" y="65.9">TILT_PWM</text>
<text x="29.2" y="71">DF_BUSY</text>
<text x="29.2" y="68.5">DF_TX</text>
<text x="110.5" y="83.7">TFT_SCL</text>
<text x="110.5" y="86.3">TFT_SDA</text>
<text x="110.5" y="88.8">TFT_RST</text>
<text x="110.5" y="91.3">TFT_DC</text>
<text x="110.5" y="93.9">TFT_CS</text>
<text x="74.9" y="111.7">DF_BUSY</text>
<text x="24.1" y="114.2">DF_RX</text>
<text x="39.4" y="116.7">DF_TX</text>
</g>
<g font-size=".9">
<text x="26.7" y="43.1">LIDAR_TO_ESP</text>
<text x="26.7" y="45.6">ESP_TO_LIDAR</text>
</g>
<text font-size=".8" x="26.7" y="63.4">LASER_CTRL</text>
</svg>
